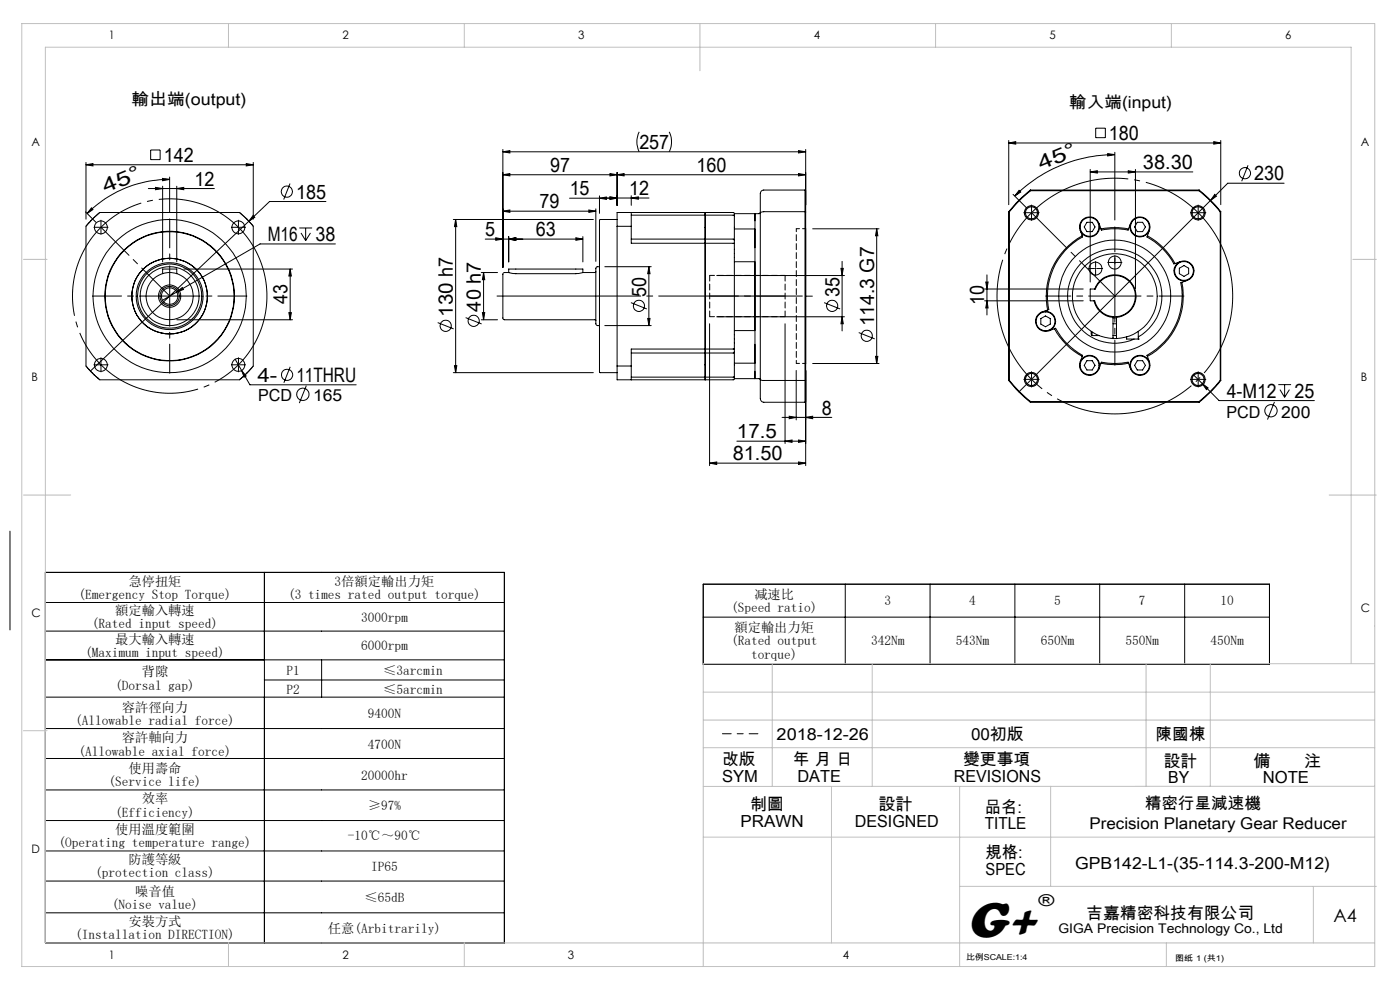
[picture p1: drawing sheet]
<svg xmlns="http://www.w3.org/2000/svg" width="297mm" height="210mm" viewBox="0 0 297 210" stroke-linecap="round" stroke-linejoin="round" font-family="sans-serif">
<g fill="none" stroke="#000" stroke-width=".21">
<path d="M18.2 35l1.5-.3v.5zM18.2 34.5v12M18.2 35h35.5M31.5 40h14M32 31.8h2v2.1h-2zM33 39.7l1.5 .3-1.5 .2zM34.5 37.8l1.5 .3-1.5 .2zM34.5 39.5v16.1M36 38.1a24.6 24.6 0 0 0-17.5 7.2M36 37.6v7.3M37.5 40l1.5-.3v.5zM37.5 39.5v16.1"/>
<path d="M52.2 34.7l1.5 .3-1.5 .2zM53.7 34.5v12M61.5 38.9l-1.3 3.4M106.7 32.2l1.5-.2v.4zM106.7 37.1l1.5-.3v.5zM106.7 31.7v25M106.7 32.2h64.2M106.7 37.1h64.2M129.4 36.8l1.5 .3-1.5 .2zM130.9 36.6v7M130.9 37.1l1.5-.3v.5zM135.6 28l-.1 .2a4.9 4.9 0 0 0 .1 4"/>
<path d="M142 28a4.8 4.8 0 0 1 0 4.2M169.4 32l1.5 .2-1.5 .2zM169.4 36.8l1.5 .3-1.5 .2zM170.9 31.7v11.8M214 30.3l1.5-.3v.6zM214 29.8v13.6M214 30.3h45M231.3 36.5l1.5-.3v.5zM231.3 35.9v23.9M231.3 36.5h21.7M232.4 27.2h2.1v2h-2.1zM235 32.6l1.5 .2-1.5 .3z"/>
<path d="M236.5 32.8a30.1 30.1 0 0 0-21.2 8.8M236.5 32.3v14.4M239.4 36.2l1.5 .3-1.5 .2zM240.9 35.9v25.4M257.5 30l1.5 .3-1.5 .3zM259 29.8v13.6M264.8 35.1l-1.4 3.3M272.4 38.9h-11.9l-44.4 44.2M18.1 44.9l2.3 2.3M19.3 46.8l1.9-1.7h29.6l1.4 1.2 1.5 1.7v29.7l-.8 .9-2.1 2h-29.6l-1.2-1-1.8-2v-29.6zM19.4 44.1l.3 .3-1.2 .9zM21.2 45.1l-3 2.9"/>
<path d="M21.3 48.2h.2M21.4 48.1v.3M34.5 58.1v-1h3v1M39 57.1h23.1M50.4 48.2h.3M50.6 48.1v.3M50.8 45.1l1.6 1.4 1.3 1.5M52.8 46.9l-33.6 31.8M53.7 45.7l.3 .4-1.2 .8zM61.6 57.1l.2 1.5h-.5zM61.6 57.1v10.7M63.5 48.4h2.7"/>
<path d="M63.9 49.4l.9 1.6M64.8 48.4v2.6M65.9 49.4l-1.1 1.6M69.1 42.7h-11.9l-4.4 4.2M71.2 51.7h-16l-17.7 10.2M96.2 46.6h29.7M96.7 46.6l.2 1.5h-.5zM96.7 46.6v32.4M102.1 57.8h3.5M102.6 57.8l.2 1.5h-.5zM102.6 57.8v10M102.9 50.7h20.7"/>
<path d="M105.2 50.4l1.5 .3-1.5 .3zM106.7 44.8l1.5-.3v.5zM106.7 44.8h19.7M107.9 50.7l1.5-.3v.6zM107.9 50.2v5.4M107.9 57.8h-.9l-.3 .3v9.5l.1 .2h19.5l.1 .2M107.9 57.8l1.5 .3h12.8l1.4-.3M107.9 57.8v-.7h15.7v.7M120.8 42h10.1M122.2 50.4l1.4 .3-1.4 .3zM123.6 50.2v5.4M124.9 44.5l1.5 .3-1.5 .2z"/>
<path d="M126.4 44.3v11.1M126.4 57.6l-.1 .2h-2.7M127.2 41.5v3.8M127.2 42l1.5-.2v.5zM127.2 56.6h-.6l-.2 .3v11.8l.2 .3 .6 .1M127.9 42h9.8M128.3 56.6h9.8M129.4 41.8l1.5 .2-1.5 .3zM130.9 46.6h-3.6l-.1 .1v32.2l3.7 .1M130.9 48v29.6M130.9 48h3M133.9 42l1.5-.2v.5z"/>
<path d="M133.9 41.5v2.1M133.9 45.1v2.9M133.9 48v3.6h15.6M133.9 50.7h15.6M133.9 45.6h15.6M137.7 56.6l.2 1.5h-.5zM137.7 56.6v12.5M149.5 50.7v.9M149.5 45.6v-.5h-18.6v2.9M149.5 45.6v5.1M149.5 51.6v22.4M149.6 51.6l6.2 .1"/>
<path d="M149.6 50.7h6l.2 .3M149.6 50.7v.9M149.6 50.7l-.1 .2M149.6 51.6h-.1M149.6 45.6v5.1M149.6 45.1v.5M149.6 45.1h6l.2 .2M149.6 45.6h6l.2 .2M149.6 45.1l-.1 .1M149.6 45.6l-.1 .1M149.6 51.6v22.4M152 58.4h27.1"/>
<path d="M155.8 51v.7M155.8 45.8v5.2M155.8 45.3v.5M155.8 55.5h4.4M155.8 48.6h4.4M155.8 51.7v22.3M160.2 55.7v7.1M160.2 48.6v4M160.2 46.8v-1.5v17.5M161.3 45.1l-.2 .2h-5.3M161.3 45.2v35.3M170.8 40.3h-8.9l-.3 .2a1.05 1.05 0 0 0-.3 1v3.7"/>
<path d="M170.8 44.9h-8.8l-.7 .3M170.8 40.3v4.6M170.8 44.9l.1 .1M170.8 40.3l.1 .2v4.5M170.8 44.9v35.8M170.9 45v53.8M172.4 48.5h14.1M178.4 56.9h.5l-.3 1.5zM178.6 55.4v14.8M186 48.5l.2 1.5h-.5zM186 48.5v28.6M209.1 59.8h.5l-.2 1.5z"/>
<path d="M209.4 58.3v8.5M214 44.9l.1 .1M214 44.9v35.8M214.1 45v35.7M214.9 41.2l2.9 2.9M216.2 40.4l.3 .3-1.2 .9zM218.6 40.3l.1 .2M218.6 40.3a30.2 30.2 0 0 0-4.6 4.6M218.6 40.3h35.8M218.7 40.5a27.5 27.5 0 0 0-4.6 4.5M218.7 40.5h35.7M218.7 45.1h.2"/>
<path d="M218.8 45v.3M229.2 48.9l.4 1.1M229.6 50a14.5 14.5 0 0 0-7.4 15.7M229.6 50l.1 .3a14.3 14.3 0 0 0-7.2 15.3l-.3 .1M230.6 47.2h1.1l.6 .9-.6 1h-1.1l-.6-1zM232.3 57h.2M232.4 56.9v.2M233.2 47.4a2.12 2.12 0 0 0-2.8-1.3 2.12 2.12 0 0 0-1.2 2.8M233.2 47.4a2.12 2.12 0 0 1-1.3 2.7 2.12 2.12 0 0 1-2.7-1.2M233.2 47.4l.4 1.2M233.6 48.6a15.1 15.1 0 0 1 5.8 0M233.6 48.6v.2a14.4 14.4 0 0 1 5.7 0l.1-.2"/>
<path d="M236.4 55.7h.2M236.5 55.6v.2M239.9 47.4a2.12 2.12 0 0 1 2.7-1.3 2.12 2.12 0 0 1 1.2 2.8M239.9 47.4a2.12 2.12 0 0 0 1.2 2.8 2.12 2.12 0 0 0 2.7-1.3M239.9 47.4l-.5 1.2M241.3 47.2h1.1l.6 .9-.6 1h-1.1l-.6-1zM243.4 50a14.4 14.4 0 0 1 5.9 5.9M243.4 50l-.1 .3a13.9 13.9 0 0 1 5.7 5.7l.3-.1M243.8 48.9l-.4 1.1M250.2 56.9l1-.6 1 .6v1.2l-1 .5-1-.5zM250.4 55.5a2.12 2.12 0 0 1 2.8 1.2 2.12 2.12 0 0 1-1.3 2.8M250.4 55.5a2.12 2.12 0 0 0-1.2 2.7 2.12 2.12 0 0 0 2.7 1.3"/>
<path d="M250.4 55.5l-1.1 .4M250.7 59.9a14.5 14.5 0 0 1-7.3 15.7M250.7 59.9l-.2 .1a14.4 14.4 0 0 1-7.2 15.4l.1 .2M251.9 59.5l-1.2 .4M254 45.1h.3M254.2 45v.3M254.4 40.5a29.3 29.3 0 0 1 4.5 4.5M254.4 40.3a30.2 30.2 0 0 1 4.6 4.6M254.4 40.3v.2M257.7 41.2l.4 .4-1.3 .9zM258.9 45v35.7M259 44.9l-.1 .1"/>
<path d="M259 44.9v35.8M18.2 77.6l3 3M21.3 77.4h.2M21.4 77.3v.2M35.9 62.8h.2M36 62.7v.2M37.2 61.6l.1 .1M37.5 61.9l1.2-.9 .2 .4zM37.5 61.9l-3 1.8M37.5 67.8h24.6M49.9 76.2l1.4 2.4M50.4 77.4h.3"/>
<path d="M50.6 77.3v.2M51.3 78.6l.9 1.2-.4 .2zM51.3 78.6l1.7 3h22.6M53.7 77.6l-2.9 3M61.3 66.3h.5l-.2 1.5zM61.6 77.8l-1.4 3.4M92.9 68.4l3.3 1.4M96.2 79h29.7M96.4 77.6h.5l-.2 1.4zM98.8 67.4l3.4 1.3M102.1 67.8h3.5M102.3 66.3h.5l-.2 1.5z"/>
<path d="M128.3 69.1h9.8M130.9 77.6v3h18.6v-.6M130.9 77.6h3M133.8 64.2l3.4 1.3M133.9 77.6v3M133.9 74.9h15.6M137.4 67.5h.5l-.2 1.6zM149.5 74h.1M149.5 74.8l.1 .1M149.5 79.9l.1 .1M149.5 74v.9M149.5 74.9v5.1"/>
<path d="M149.5 74h-15.6v3.6M149.6 74v.9M149.6 74.9v5.1M150.5 68.7v30.1M152 67.2h27.1M155.8 74h-6.2M155.8 74v.6M155.8 74.6l-.2 .3h-6M155.8 74.6v5.3M155.8 79.9l-.2 .1h-6M155.8 79.9v.4M155.8 70.1h4.4"/>
<path d="M155.8 77h4.4M160.2 62.8v7.2M160.2 73.1v3.9M160.2 62.8v17.5v-1.5M166.5 68.7v25.4M168.9 78.6v10.5M170.9 62.8h1.4M172.4 77.1h14.1M174.8 64.2l3.4 1.3M178.6 67.2l.3 1.5h-.5zM182.2 70.5l3.4 1.4M185.7 75.6h.5l-.2 1.5z"/>
<path d="M208.9 61.3h20.9M208.9 63.8h20.9M209.4 63.8l.2 1.5h-.5zM220.8 67.6l1-.6 1 .6v1.1l-1 .6-1-.6zM221.1 66.2a2.12 2.12 0 0 0-1.3 2.7 2.12 2.12 0 0 0 2.7 1.3M221.1 66.2a2.12 2.12 0 0 1 2.7 1.2 2.12 2.12 0 0 1-1.3 2.8M222.2 65.7l-1.1 .5M223.7 69.7a14.4 14.4 0 0 0 5.9 5.9M223.7 69.7l.2-.1a14.3 14.3 0 0 0 5.8 5.8l-.1 .2M223.7 69.7l-1.2 .5M229.2 76.8a2.13 2.13 0 0 0 1.2 2.7 2.13 2.13 0 0 0 2.8-1.3M229.2 76.8a2.13 2.13 0 0 1 2.7-1.3 2.13 2.13 0 0 1 1.3 2.7"/>
<path d="M229.6 75.6l-.4 1.2M230.6 76.5h1.1l.6 1-.6 1h-1.1l-.6-1zM231.5 70.3v.6l.2 .3M231.7 70.4v.8M231.7 71.2h1.5M232.1 63.8a4.5 4.5 0 0 0 4 3.5M232.1 63.8h.1a4.7 4.7 0 0 0 3.9 3.4v.1M232.2 61.3a4.5 4.5 0 0 1 7.9-1.2 4.5 4.5 0 0 1-3.2 7.2M232.2 61.3h.1a4.4 4.4 0 0 1 7.6-1.2 4.4 4.4 0 0 1-3 7.1M232.2 61.3h-.9v2.5h.8M233.6 77a13.5 13.5 0 0 0 5.8 0M233.6 77v-.2a14.4 14.4 0 0 0 5.7 0l.1 .2"/>
<path d="M233.6 77l-.4 1.2M236.1 67.4h.8M236.1 71.8a9 9 0 0 1-7.7-13 9 9 0 0 1 15-1.6 9 9 0 0 1-4.7 14.3l-1.8 .3M236.1 67.3v4.5M236.1 68.7h.8M236.1 71.2h.8M236.1 71.8h.8M236.1 67.2h.8M236.4 62.8h.2M236.5 62.7v.2M236.9 67.3v4.5M236.9 67.2v.1"/>
<path d="M239 71.5v.4h2.5M239.4 77l.5 1.2M241.3 76.5h1.1l.6 1-.6 1h-1.1l-.6-1zM241.5 71.9h.1M241.5 71.5a10 10 0 0 0 .8-16.8 10 10 0 0 0-15.6 6.2 10 10 0 0 0 12.1 11.6l1.8-.6M241.5 70.3v1.6M243.4 75.6l.4 1.2M243.8 76.8a2.13 2.13 0 0 1-1.2 2.7 2.13 2.13 0 0 1-2.7-1.3M243.8 76.8a2.13 2.13 0 0 0-2.7-1.3 2.13 2.13 0 0 0-1.2 2.7M253.3 79.6l1.8 1.8M65 81.8l-1.5 3.7M133.9 80h15.6"/>
<path d="M149.5 80.4l.1 .2M149.6 80v.6M150.5 98.2l1.5-.2v.5zM150.5 98.2h20.4M155.8 80.3h5.3l.2 .3M155.8 80.3l-.2 .3h-6M156.3 93.6h14.6M161.3 80.5l.4 .2h9.1M161.3 80.5v4.1l.3 .6 .4 .1h8.8M165.9 88.5h10.6M166.5 93.6l1.5-.3v.5zM167.4 88.3l1.5 .2-1.5 .3z"/>
<path d="M169.4 98l1.5 .2-1.5 .3zM169.4 93.3l1.5 .3-1.5 .2zM170.8 80.7v4.6M170.8 80.7h.1v4.5l-.1 .1M170.9 88.5l1.5-.2v.5zM214 80.7a28.4 28.4 0 0 0 4.6 4.6M214.1 80.7a27.5 27.5 0 0 0 4.6 4.5M214.1 80.7h-.1M218.6 85.3h35.8M218.7 85.2l-.1 .1M218.7 85.2h35.7M218.7 80.5h.2"/>
<path d="M218.8 80.4v.2M254 80.5h.3M254.2 80.4v.2M254.4 85.2v.1M255.1 81.4l1.2 .9-.4 .3zM255.1 81.4l3.5 3.6h20.2M258.9 80.7a29.3 29.3 0 0 1-4.5 4.5M258.9 80.7h.1M259 80.7a28.4 28.4 0 0 1-4.6 4.6M270.4 85.3l-1.5 3.7M271.2 81.6h2.7M271.5 82.6l1 1.7"/>
<path d="M272.5 81.6v2.7M273.5 82.6l-1 1.7M2.1 112.7v20.9M9.6 121.4h97.4v78.6h-97.4zM9.6 127.8h97.4M9.6 133.9h97.4M9.6 140h97.4M56.1 121.4v78.6M68.2 140v7.9M149.2 123.9h120.1v17h-120.1zM149.2 130.9h120.1M179.3 123.9v17"/>
<path d="M197.3 123.9v17M215.3 123.9v17M233.3 123.9v17M251.3 123.9v17M9.6 147.9h97.4M9.6 154.5h97.4M56.1 144.2h50.9M9.6 160.9h97.4M9.6 167.6h97.4M9.6 174.1h97.4M9.6 180.5h97.4M9.6 186.9h97.4"/>
<path d="M9.6 193.6h97.4"/>
<circle cx="264.1" cy="36.8" r="1.19"/>
<circle cx="21.4" cy="48.2" r="1.36"/>
<circle cx="50.6" cy="48.2" r="1.38"/>
<circle cx="60.9" cy="40.6" r="1.2"/>
<circle cx="218.8" cy="45.1" r="1.51"/>
<circle cx="218.8" cy="45.1" r="1.29"/>
<circle cx="231.1" cy="48.1" r="2.01"/>
<circle cx="232.4" cy="57" r="1.38"/>
<circle cx="236.5" cy="55.7" r="1.39"/>
<circle cx="241.8" cy="48.1" r="2"/>
<circle cx="251.2" cy="57.5" r="1.99"/>
<circle cx="254.2" cy="45.1" r="1.5"/>
<circle cx="254.2" cy="45.1" r="1.27"/>
<circle cx="21.4" cy="77.4" r="1.37"/>
<circle cx="36" cy="62.8" r="6.3"/>
<circle cx="36" cy="62.8" r="1.76"/>
<circle cx="36" cy="62.8" r="5"/>
<circle cx="36" cy="62.8" r="7.1"/>
<circle cx="36" cy="62.8" r="2.37"/>
<circle cx="36" cy="62.8" r="13.8"/>
<circle cx="36" cy="62.8" r="2.05"/>
<circle cx="36" cy="62.8" r="6.8"/>
<circle cx="36" cy="62.8" r="16.3"/>
<circle cx="36" cy="62.8" r="13.7"/>
<circle cx="36" cy="62.8" r="8"/>
<circle cx="50.6" cy="77.4" r="1.39"/>
<circle cx="60.9" cy="79.5" r="1.19"/>
<circle cx="94.5" cy="69.1" r="1.18"/>
<circle cx="100.5" cy="68.1" r="1.18"/>
<circle cx="135.5" cy="64.9" r="1.18"/>
<circle cx="176.5" cy="64.9" r="1.18"/>
<circle cx="183.9" cy="71.2" r="1.18"/>
<circle cx="221.8" cy="68.2" r="2"/>
<circle cx="231.2" cy="77.5" r="1.99"/>
<circle cx="236.5" cy="62.8" r="11.9"/>
<circle cx="241.8" cy="77.5" r="1.99"/>
<circle cx="64.2" cy="83.7" r="1.31"/>
<circle cx="218.8" cy="80.5" r="1.51"/>
<circle cx="218.8" cy="80.5" r="1.27"/>
<circle cx="254.2" cy="80.5" r="1.5"/>
<circle cx="254.2" cy="80.5" r="1.27"/>
<circle cx="269.6" cy="87.1" r="1.3"/>
</g>
<path d="M55.7 56.8a20.6 20.6 0 0 0-34.5-8.4 20.6 20.6 0 0 0 9.3 34.3 20.6 20.6 0 0 0 25.6-24.7l-.4-1.2" fill="none" stroke="#000" stroke-width=".21" stroke-dasharray="30.5 1.3 1.3 1.3" stroke-dashoffset="1.9" stroke-linecap="butt"/>
<path d="M260.4 55.5a25 25 0 0 0-41.9-10.1 25 25 0 0 0 11.5 41.5 25 25 0 0 0 30.8-30l-.4-1.4" fill="none" stroke="#000" stroke-width=".21" stroke-dasharray="30.5 1.3 1.3 1.3" stroke-dashoffset="5.3" stroke-linecap="butt"/>
<path d="M104.2 62.8h67.3" fill="none" stroke="#000" stroke-width=".21" stroke-dasharray="30.5 1.3 1.3 1.3" stroke-dashoffset="-1.3"/>
<g fill="none" stroke="#000" stroke-width=".21" stroke-dasharray="30.5 1.3 1.3 1.3">
<path d="M21.2 48.2h-1.3M21.4 48v-1.3M21.4 48.5v1.2M21.7 48.2h1.2M50.3 48.2h-1.2M50.6 48v-1.3M50.6 48.5v1.2M50.8 48.2h1.3M218.6 45.1h-1.4M218.8 44.9v-1.4M218.8 45.4v1.4M219.1 45.1h1.4"/>
<path d="M232.2 57h-1.3M232.4 56.7v-1.2M232.4 57.2v1.3M232.7 57h1.2M236.3 55.7h-1.3M236.5 55.4v-1.2M236.5 55.9v1.3M236.8 55.7h1.2M253.9 45.1h-1.3M254.2 44.9v-1.4M254.2 45.4v1.4M254.4 45.1h1.4"/>
<path d="M21.2 77.4h-1.3M21.4 77.1v-1.2M21.4 77.6v1.3M21.7 77.4h1.2M50.3 77.4h-1.2M50.6 77.1v-1.2M50.6 77.6v1.3M50.8 77.4h1.3M218.6 80.5h-1.4M218.8 80.2v-1.4M218.8 80.7v1.4M219.1 80.5h1.4"/>
<path d="M253.9 80.5h-1.3M254.2 80.2v-1.4M254.2 80.7v1.4M254.4 80.5h1.4"/>
</g>
<path d="M236.3 62.8h-14.5M236.5 62.5v-14.4M236.5 63v14.5M236.8 62.8h14.4" fill="none" stroke="#000" stroke-width=".21" stroke-dasharray="30.5 1.3 1.3 1.3" stroke-dashoffset="25.2"/>
<path d="M35.8 62.8h-16.2M36 62.5v-16.1M36 63v16.2M36.3 62.8h16.1" fill="none" stroke="#000" stroke-width=".21" stroke-dasharray="30.5 1.3 1.3 1.3" stroke-dashoffset="24.3"/>
<path d="M150.6 62.8h16" fill="none" stroke="#000" stroke-width=".21" stroke-dasharray="30.5 1.3 1.3 1.3" stroke-dashoffset="24.4"/>
<path d="M153.3 155.6h7.5" fill="none" stroke="#000" stroke-width=".21" stroke-dasharray="30.5 1.3 1.3 1.3" stroke-dashoffset="28.6"/>
<path d="M21.4 48.2l14.6 14.6" fill="none" stroke="#000" stroke-width=".21" stroke-dasharray="30.5 1.3 1.3 1.3" stroke-dashoffset="22.1"/>
<path d="M218.8 45.1l17.7 17.7" fill="none" stroke="#000" stroke-width=".21" stroke-dasharray="30.5 1.3 1.3 1.3" stroke-dashoffset="19.9"/>
<path d="M150.6 58.4h16M150.6 67.2h16" fill="none" stroke="#000" stroke-width=".21" stroke-dasharray="1.3 .6" stroke-dashoffset=".3"/>
<path d="M150.6 58.4v8.8M166.6 58.4v8.8" fill="none" stroke="#000" stroke-width=".21" stroke-dasharray="1.3 .6" stroke-dashoffset=".1"/>
<path d="M168.9 48.5h2M168.9 48.5v28.6M168.9 77.1h2" fill="none" stroke="#000" stroke-width=".21" stroke-dasharray="1.3 .6" stroke-dashoffset=".6"/>
<g fill="none" stroke="#c0c0c0" stroke-width=".21">
<path d="M4.6 5h287v200h-287zM48.5 5v5M98.5 5v5M148.5 5v10M198.5 5v5M248.5 5v5M5 55h5M287 55h5M5 105h10M282 105h10M5 155h5M149.2 152.7h142.4"/>
<path d="M149.2 146.8h142.4M149.2 158.6h142.4M163.8 140.8v26M185 140.8v26M243.1 140.8v26M256.8 140.8v26M286.6 140.8v-130.8h-277v190h282M291.6 140.8h-142.4v64.2M149.2 177.6h142.4M176.4 166.8v33.2M203.6 166.8v38.2M222.9 166.8v21.2"/>
<path d="M291.6 166.8h-142.4M203.6 188h88.4M278.6 188v12M48.5 200v5M98.5 200v5M247.4 200v5"/>
</g>
<g fill="#000">
<path d="M34.5 37.8l1.5 .3-1.5 .2zM19.4 44.1l.3 .3-1.2 .9z"/>
<path d="M106.7 32.2l1.5-.2v.4zM169.4 32l1.5 .2-1.5 .2zM106.7 37.1l1.5-.3v.5zM129.4 36.8l1.5 .3-1.5 .2zM127.2 42l1.5-.2v.5zM129.4 41.8l1.5 .2-1.5 .3zM130.9 37.1l1.5-.3v.5zM169.4 36.8l1.5 .3-1.5 .2zM105.2 50.4l1.5 .3-1.5 .3zM107.9 50.7l1.5-.3v.6zM107.9 50.7l1.5-.3v.6zM122.2 50.4l1.4 .3-1.4 .3zM106.7 44.8l1.5-.3v.5zM124.9 44.5l1.5 .3-1.5 .2zM18.2 35l1.5-.3v.5zM52.2 34.7l1.5 .3-1.5 .2zM33 39.7l1.5 .3-1.5 .2zM37.5 40l1.5-.3v.5zM53.7 45.7l-.9 1.2 1.2-.8zM51.3 78.6l.5 1.4 .4-.2zM37.5 61.9l1.4-.5-.2-.4zM231.3 36.5l1.5-.3v.5zM239.4 36.2l1.5 .3-1.5 .2zM257.7 41.2l-.9 1.3 1.3-.9zM255.1 81.4l.8 1.2 .4-.3z"/>
<path d="M235 32.6l1.5 .2-1.5 .3zM216.2 40.4l.3 .3-1.2 .9z"/>
<path d="M133.9 42l1.5-.2v.5zM129.4 41.8l1.5 .2-1.5 .3zM257.5 30l1.5 .3-1.5 .3zM214 30.3l1.5-.3v.6z"/>
<path d="M137.7 56.6l.2 1.5h-.5zM137.4 67.5h.5l-.2 1.6zM96.7 46.6l.2 1.5h-.5zM96.4 77.6h.5l-.2 1.4zM61.6 57.1l.2 1.5h-.5zM61.3 66.3h.5l-.2 1.5zM209.1 59.8h.5l-.2 1.5zM209.4 63.8l.2 1.5h-.5z"/>
<path d="M178.4 56.9h.5l-.3 1.5zM178.6 67.2l.3 1.5h-.5z"/>
<path d="M102.3 66.3h.5l-.2 1.5zM102.6 57.8l.2 1.5h-.5z"/>
<path d="M185.7 75.6h.5l-.2 1.5zM186 48.5l.2 1.5h-.5z"/>
<path d="M150.5 98.2l1.5-.2v.5zM169.4 98l1.5 .2-1.5 .3zM166.5 93.6l1.5-.3v.5zM169.4 93.3l1.5 .3-1.5 .2z"/>
<path d="M167.4 88.3l1.5 .2-1.5 .3zM170.9 88.5l1.5-.2v.5z"/>
</g>
<text font-size="11" x="205.1" y="198.7">G+</text>
<g font-size="4.2">
<text x="235.2" y="29.7">180</text>
<text x="34.7" y="34.3">142</text>
<text x="135.6" y="31.6">257</text>
<text x="242.5" y="35.8">38.30</text>
<text x="22.4" y="41" transform="rotate(-23 22.4 41)">4 5 °</text>
<text x="41.3" y="39.4">12</text>
<text x="116.7" y="36.4">97</text>
<text x="120.9" y="41.4">15</text>
<text x="133.5" y="41.4">12</text>
<text x="147.8" y="36.4">160</text>
<text x="220.9" y="36.1" transform="rotate(-23 220.9 36.1)">4 5 °</text>
<text x="266.1" y="38.2">230</text>
<text x="62.8" y="42.2">185</text>
<text x="114.4" y="44.2">79</text>
<text x="56.8" y="51.1">M16</text>
<text x="67" y="51.1">38</text>
<text x="102.9" y="50.1">5</text>
<text x="113.7" y="50.1">63</text>
<text x="61" y="64.5" transform="rotate(-90 61 64.5)">43</text>
<text x="137.1" y="62.9" transform="rotate(-90 137.1 62.9)">50</text>
<text x="178.1" y="62.9" transform="rotate(-90 178.1 62.9)">35</text>
<text x="208.8" y="64.7" transform="rotate(-90 208.8 64.7)">10</text>
<text x="96.1" y="67.1" transform="rotate(-90 96.1 67.1)">130 h7</text>
<text x="102" y="66.1" transform="rotate(-90 102 66.1)">40 h7</text>
<text x="185.4" y="69.3" transform="rotate(-90 185.4 69.3)">114.3 G7</text>
<text x="54.6" y="81">4-</text>
<text x="62.9" y="81">11THRU</text>
<text x="174.4" y="87.9">8</text>
<text x="260.2" y="84.3">4-M12</text>
<text x="274.6" y="84.3">25</text>
<text x="156.3" y="93">17.5</text>
<text x="155.5" y="97.6">81.50</text>
</g>
<text font-size="3.9" x="282.9" y="195.5">A4</text>
<g font-size="3.5">
<text x="27.9" y="22.3">輸出端(output)</text>
<text x="226.8" y="22.9">輸入端(input)</text>
<text x="54.8" y="85.1">PCD</text>
<text x="66.4" y="85.1">165</text>
<text x="260.2" y="88.6">PCD</text>
<text x="271.8" y="88.6">200</text>
<text x="164.8" y="157">2018-12-26</text>
<text x="206" y="157">00初版</text>
<text x="245.2" y="157">陳國棟</text>
<text x="153.2" y="162.3">改版</text>
<text x="153.2" y="165.8">SYM</text>
<text x="168.2" y="162.3">年 月 日</text>
<text x="169.2" y="165.8">DATE</text>
<text x="202.4" y="165.8">REVISIONS</text>
<text x="204.3" y="162.3">變更事項</text>
<text x="246.9" y="162.6">設計</text>
<text x="247.9" y="166.1">BY</text>
<text x="265.9" y="162.6">備</text>
<text x="267.9" y="166.1">NOTE</text>
<text x="276.6" y="162.6">注</text>
<text x="159.1" y="171.9">制圖</text>
<text x="186.4" y="171.9">設計</text>
<text x="208.9" y="172.4">品名:</text>
<text x="157.1" y="175.4">PRAWN</text>
<text x="181.3" y="175.4">DESIGNED</text>
<text x="208.9" y="175.9">TITLE</text>
<text x="209.1" y="182.1">規格:</text>
<text x="209.1" y="185.6">SPEC</text>
<text x="228.1" y="184.2">GPB142-L1-(35-114.3-200-M12)</text>
<text x="220.3" y="192.2">®</text>
<text x="230.5" y="194.8">吉嘉精密科技有限公司</text>
</g>
<g font-size="3.4">
<text x="242.9" y="171.6">精密行星減速機</text>
<text x="231.1" y="175.9">Precision Planetary Gear Reducer</text>
</g>
<g font-size="2.8">
<text x="27.2" y="124.2">急停扭矩</text>
<text x="71" y="124.2">3倍額定輸出力矩</text>
<text x="16.7" y="127">(Emergency Stop Torque)</text>
<text x="24.4" y="130.4">額定輸入轉速</text>
<text x="61.1" y="127">(3 times rated output torque)</text>
<text x="76.6" y="131.8">3000rpm</text>
<text x="155.1" y="129.8">(Speed ratio)</text>
<text x="160" y="127">减速比</text>
<text x="187.6" y="128.4">3</text>
<text x="205.6" y="128.4">4</text>
<text x="223.6" y="128.4">5</text>
<text x="241.6" y="128.4">7</text>
<text x="258.9" y="128.4">10</text>
<text x="19.5" y="133.3">(Rated input speed)</text>
<text x="24.4" y="136.5">最大輸入轉速</text>
<text x="76.6" y="137.9">6000rpm</text>
<text x="155.1" y="136.9">(Rated output</text>
<text x="155.8" y="134.1">額定輸出力矩</text>
<text x="184.8" y="136.9">342Nm</text>
<text x="202.8" y="136.9">543Nm</text>
<text x="220.8" y="136.9">650Nm</text>
<text x="238.8" y="136.9">550Nm</text>
<text x="256.8" y="136.9">450Nm</text>
<text x="18.1" y="139.3">(Maximum input speed)</text>
<text x="30.1" y="143.5">背隙</text>
<text x="60.8" y="143.1">P1</text>
<text x="81.3" y="143.1">≤3arcmin</text>
<text x="159.3" y="139.7">torque)</text>
<text x="24.4" y="146.3">(Dorsal gap)</text>
<text x="60.8" y="147.2">P2</text>
<text x="81.3" y="147.2">≤5arcmin</text>
<text x="16" y="153.8">(Allowable radial force)</text>
<text x="25.8" y="151">容許徑向力</text>
<text x="78" y="152.4">9400N</text>
<text x="16.7" y="160.3">(Allowable axial force)</text>
<text x="25.8" y="157.5">容許軸向力</text>
<text x="78" y="158.9">4700N</text>
<text x="23" y="166.8">(Service life)</text>
<text x="27.2" y="164">使用壽命</text>
<text x="76.6" y="165.4">20000hr</text>
<text x="24.4" y="173.2">(Efficiency)</text>
<text x="30.1" y="170.4">效率</text>
<text x="78" y="171.8">≥97%</text>
<text x="12.4" y="179.7">(Operating temperature range)</text>
<text x="24.4" y="176.9">使用溫度範圍</text>
<text x="73.8" y="178.3">-10℃～90℃</text>
<text x="27.2" y="183.3">防護等級</text>
<text x="78.7" y="184.7">IP65</text>
<text x="20.2" y="186.1">(protection class)</text>
<text x="28.7" y="190">噪音值</text>
<text x="77.3" y="191.4">≤65dB</text>
<text x="23.7" y="192.8">(Noise value)</text>
<text x="27.2" y="196.4">安裝方式</text>
<text x="69.6" y="197.8">任意(Arbitrarily)</text>
<text x="224.5" y="197.8">GIGA Precision Technology Co., Ltd</text>
<text x="16" y="199.2">(Installation DIRECTION)</text>
</g>
<g font-size="2.5">
<text x="23.1" y="8.4">1</text>
<text x="72.7" y="8.4">2</text>
<text x="122.7" y="8.4">3</text>
<text x="172.7" y="8.4">4</text>
<text x="222.7" y="8.4">5</text>
<text x="272.7" y="8.4">6</text>
<text x="6.7" y="30.9">A</text>
<text x="288.7" y="30.9">A</text>
<text x="6.7" y="80.9">B</text>
<text x="288.7" y="80.9">B</text>
<text x="6.7" y="130.9">C</text>
<text x="288.7" y="129.9">C</text>
<text x="6.7" y="180.9">D</text>
<text x="23.1" y="203.4">1</text>
<text x="72.7" y="203.4">2</text>
<text x="120.5" y="203.4">3</text>
<text x="178.8" y="203.4">4</text>
</g>
<g font-size="1.7">
<text x="204.9" y="203.7">比例SCALE:1:4</text>
<text x="249.3" y="203.8">图纸 1 (共1)</text>
</g>
</svg>
